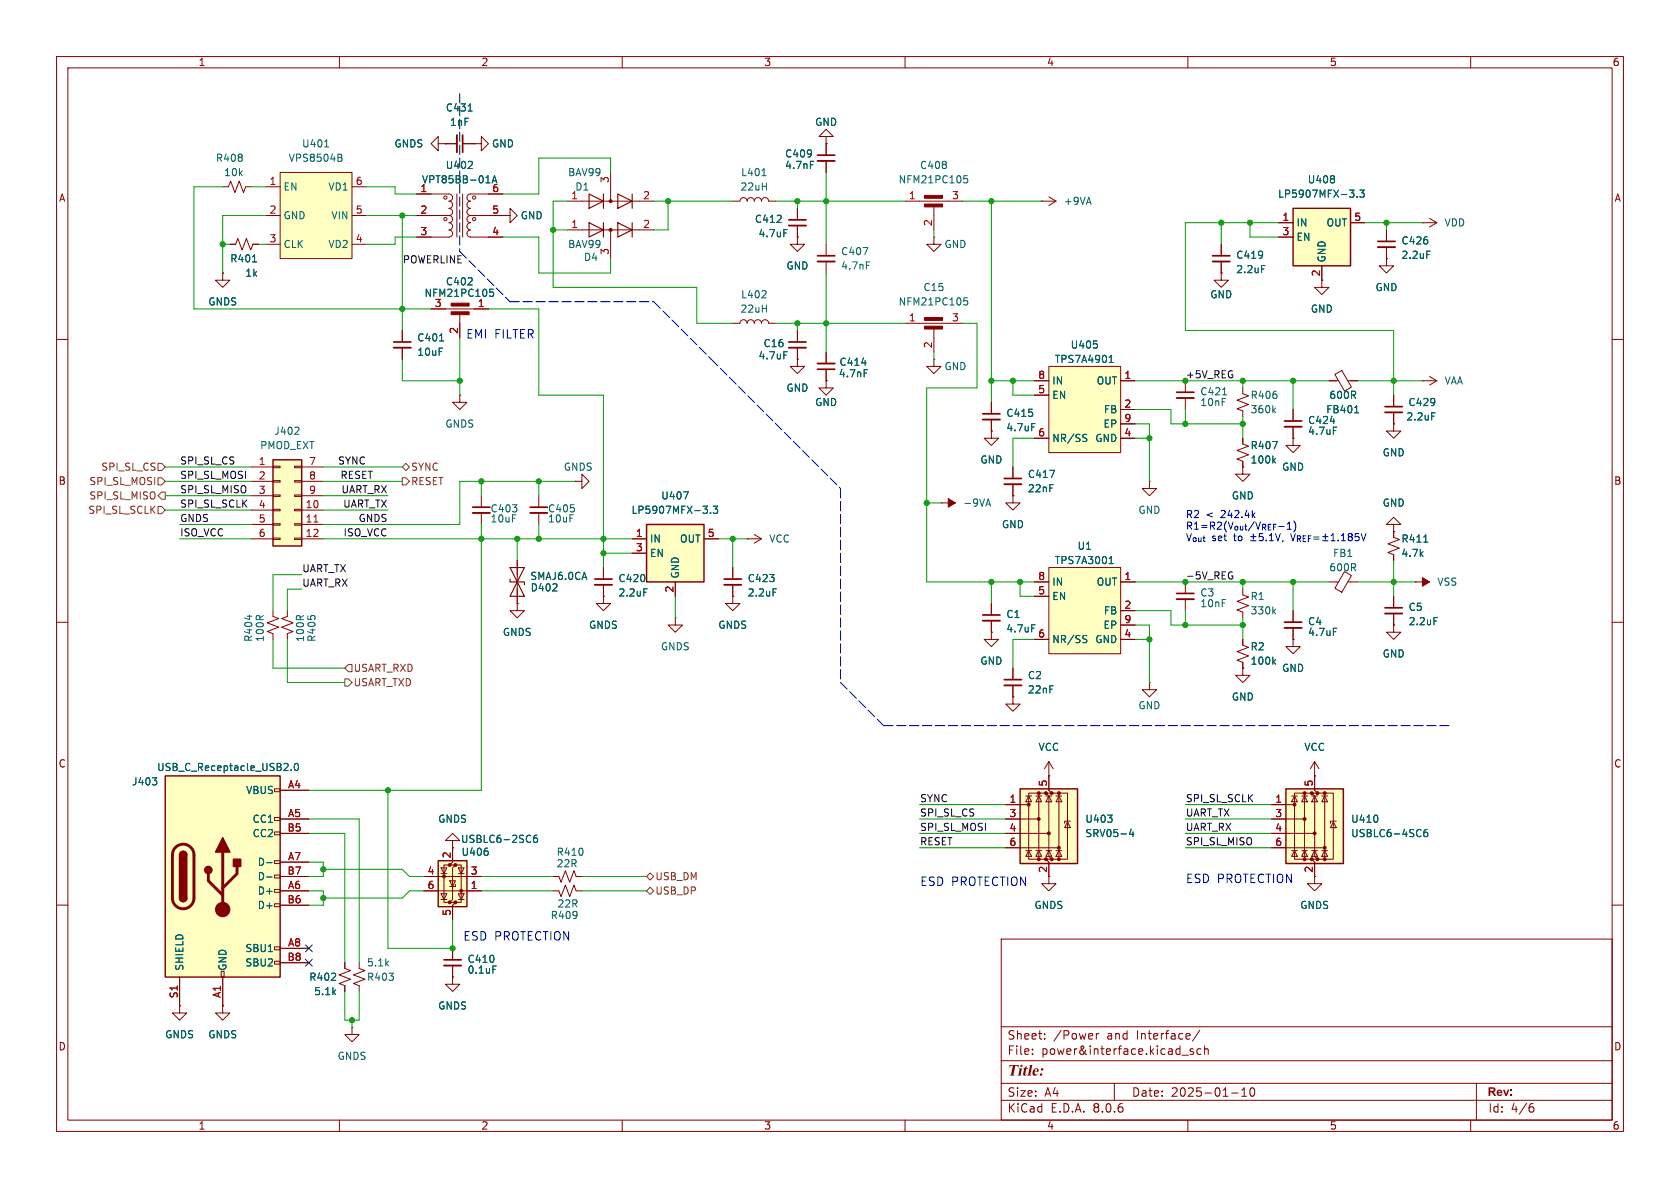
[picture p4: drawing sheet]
<svg xmlns="http://www.w3.org/2000/svg" width="297mm" height="210mm" viewBox="0 0 297 210" stroke-linecap="round" stroke-linejoin="round" font-family="sans-serif">
<g fill="none" stroke="#840000" stroke-width=".18">
<path d="M10 10h277v190h-277zM12 12h273v186h-273zM60 10v2M110 10v2M160 10v2M210 10v2M260 10v2M10 60h2M285 60h2M132.1 95.3h.1M132.1 95.3h2.5M133.3 94.5l1.3 .8"/>
<path d="M134.6 95.3l-1.3 .7M10 110h2M91.4 106.7v1.3h1.3l-1.3 1.2-1.2-1.2h1.2M91.4 106.7h.1M219.7 118.1v1.3h1.3l-1.3 1.3-1.3-1.3h1.3M219.7 118.1h.1M228.6 113v1.3h1.3l-1.3 1.3-1.3-1.3h1.3M228.6 113h.1M246.4 110.5v1.3h1.2l-1.2 1.2-1.3-1.2h1.3M246.4 110.5h.1M250.2 102.9h.1M250.2 102.9h2.5"/>
<path d="M285 110h2M203.2 120.7v1.2h1.3l-1.3 1.3-1.3-1.3h1.3M203.2 120.7h.1M10 160h2M285 160h2M39.4 177.8v1.3h1.2l-1.2 1.2-1.3-1.2h1.3M39.4 177.8h.1M63.5 170.2v1l1 .4-2 .7 2 .8-2 .8 1 .3v1.1M80 172.7v1.3h1.3l-1.3 1.3-1.3-1.3h1.3M80 172.7h.1M177 166h108v32h-108zM60 198v2"/>
<path d="M62.2 181.6v1.3h1.3l-1.3 1.3-1.2-1.3h1.2M62.2 181.6h.1M110 198v2M160 198v2M177 194.5h108M177 191.5h108M177 187.5h108M177 181.5h108M182.5 186.3v.1M182.5 185.5v.1M184.7 183.6v.1M184.7 182.8v.1"/>
<path d="M193.8 182.7v1M194.2 182.7l-.2 .1-.2 .2M197 191.5v3M209 186.5h1.1M210 198v2M211 185.5l-.4-.1-.2 .2 .1 .2 .5 .2v.3h-.6M212.1 182.1l-1.3 2M212.3 185.5l-.4-.1-.3 .3v.4l.1 .2h.6M213 185.5l.2-.1 .3 .1 .1 .9M213 184.9v1.5M217.7 193.2h1.2M219.5 193.8h.9"/>
<path d="M219.5 192.7l.5-.4v1.5M221.2 192.4l.1-.1a.81 .81 0 0 1 .6 .6 .81 .81 0 0 1-.3 .8l-.1 .1a.81 .81 0 0 1-.6-.6 .81 .81 0 0 1 .3-.8zM260 198v2M261 191.5v6.5M270.6 195.7h.3l.3 .3-.1 .5-.5 .1M271 195.1l-.4 .1"/>
</g>
<path d="M251.5 102.1l1.2 .8-1.2 .7z" fill="#840000" stroke="#840000" stroke-width=".18"/>
<path d="M185.4 100.3h12.7v15.3h-12.7z" fill="#ffffc2"/>
<g fill="none" stroke="#840000" stroke-width=".18">
<path d="M179.1 82.6v2M179.1 85.6v2M175.3 106.7v2M175.3 109.7v2.1M182.9 102.9h2.5M182.9 113h2.5M182.9 105.4h2.5M185.4 100.3h12.7v15.3h-12.7zM198.1 102.9h2.6M198.1 108h2.6M198.1 113h2.6M198.1 110.5h2.6"/>
<path d="M179.1 123.2v1.3h1.2l-1.2 1.2-1.3-1.2h1.3M179.1 123.2h.1M80 167.6v2.1M80 170.7v2"/>
</g>
<path d="M185.6 83.1h.8l-.5 1.3M196.1 99.6h.7M196.1 98.7l.4-.3v1.2M182.4 110.4h.6M191.7 112.9l.3 .2 .1 .3-.2 .2h-.3M191.7 112.3l.4 .1M87.1 170.8h.6" fill="none" stroke="#006464" stroke-width=".18"/>
<path d="M177.5 85.6h3.1M173.7 109.7h3.1M78.5 170.7h3" fill="none" stroke="#840000" stroke-width=".33"/>
<path d="M177.5 84.6h3.1M173.7 108.7h3.1M78.5 169.7h3" fill="none" stroke="#840000" stroke-width=".3"/>
<path d="M77.5 152.1h5v8.2h-5z" fill="#ffffc2"/>
<g fill="#840000" stroke="#840000" stroke-width=".18">
<path d="M167.6 88.1l1.3 .8-1.3 .8z"/>
<circle cx="81.5" cy="157.5" r=".25"/>
<circle cx="80.5" cy="152.9" r=".25"/>
<circle cx="80.5" cy="159.5" r=".25"/>
<circle cx="79.5" cy="152.9" r=".25"/>
<circle cx="79.5" cy="159.5" r=".25"/>
<circle cx="78.5" cy="154.9" r=".25"/>
</g>
<g fill="none" stroke="#840000" stroke-width=".18">
<path d="M166.4 88.9h.1M166.4 88.9h2.5M179.1 87.6v1.3h1.2l-1.2 1.3-1.3-1.3h1.3M179.1 87.6h.1M219.7 82.6v1.2h1.3l-1.3 1.3-1.3-1.3h1.3M219.7 82.6h.1M246.4 92.7h1.2l-1.2-1.3-1.3 1.3h1.3v1.3M246.4 94h.1M119.4 109.2v1.3h1.2l-1.2 1.3-1.3-1.3h1.3M119.4 109.2h.1M175.3 111.8v1.2h1.2l-1.2 1.3-1.3-1.3h1.3M175.3 111.8h.1"/>
<path d="M179.1 118.1v2M219.7 104.1v1.1l1 .3-2 .8 2 .8-2 .7 1 .4v1M228.6 108v2M228.6 111v2M179.1 121.2v2M74.9 154.9h10.2M74.9 157.5h10.2M78 153.4h1l-.5 1zM78 158h1l-.5 1zM78 154.4h1M78 159h1M79.5 155.7h1l-.5 1z"/>
<path d="M79.5 152.9h-1v6.6h1M80 149.9v2.5l-.5 .5h1l-.5 .5v5.6l-.5 .5h1l-.5 .5v2.6M80 148.6h1.3l-1.3-1.3-1.3 1.3h1.3v1.3M80 149.9h.1M80.5 156.3v.4h-1M80.5 152.9h1v6.6h-1M81 158h1l-.5 1zM81 153.4h1l-.5 1zM81 154.4h1M81 159h1"/>
</g>
<path d="M77.5 152.1h5v8.2h-5z" fill="none" stroke="#840000" stroke-width=".25"/>
<path d="M174.4 89.1h.6M174.7 88.2l.4 1.3M225.1 108l.4 .5M225.5 107.7l-.5 .5M235.7 111.1h.6M86.3 150.5v.6M94.9 147.6l-.3 .1a.86 .86 0 0 0 0 1.2l.4-.1v-.4l-.2-.3h-.2l-.3 .3" fill="none" stroke="#006464" stroke-width=".18"/>
<path d="M227.1 111h3M177.5 121.2h3.1" fill="none" stroke="#840000" stroke-width=".33"/>
<path d="M227.1 110h3M177.5 120.1h3.1" fill="none" stroke="#840000" stroke-width=".3"/>
<path d="M114.3 92.7h10.2v10.2h-10.2z" fill="#ffffc2"/>
<path d="M114.3 92.7h10.2v10.2h-10.2z" fill="none" stroke="#840000" stroke-width=".25"/>
<path d="M95.2 87.6v2.1M95.2 90.7v2M111.8 95.3h2.5M111.8 97.8h2.5M124.5 95.3h2.5M119.4 102.9v2.5" fill="none" stroke="#840000" stroke-width=".18"/>
<path d="M120.8 86.9h.9l-.6 1.3M124.3 89.5h.8l-.5 .5M124.9 90l.2 .2-.2 .5M125.6 90.6v.1M126.1 89.5h.8l-.4 .5 .3 .1v.5l-.2 .1-.5-.1" fill="none" stroke="#006464" stroke-width=".18"/>
<path d="M93.7 90.7h3.1" fill="none" stroke="#840000" stroke-width=".33"/>
<path d="M93.7 89.7h3.1" fill="none" stroke="#840000" stroke-width=".3"/>
<path d="M29.2 137.2h20.3v35.5h-20.3z" fill="#ffffc2"/>
<g fill="none" stroke="#840000" stroke-width=".18">
<path d="M141 41.9v1.3h1.2l-1.2 1.3-1.3-1.3h1.3M141 41.9h.1M48.3 108v1l1 .3-2.1 .8 2.1 .8-2.1 .7 1.1 .4v1M50.8 108v1l-1 .3 2 .8-2 .8 2 .7-1 .4v1M209.5 102.9v2M209.5 105.9v2.1M219.7 113v1l1 .4-2 .8 2 .8-2 .7 1 .4v1M48.5 139.4h1v.6h-1zM49.5 139.7h5.1M48.5 159.8h1v.5h-1zM48.5 157.2h1v.5h-1zM48.5 154.7h1v.5h-1z"/>
<path d="M48.5 152.1h1v.6h-1zM48.5 147.1h1v.5h-1zM48.5 144.5h1v.5h-1zM49.5 144.8h5.1M49.5 157.5h5.1M49.5 152.4h5.1M49.5 147.3h5.1M49.5 154.9h5.1M31.7 172.7v5.1M39.1 171.7h.5v1h-.5zM39.4 172.7v5.1M48.5 169.9h1v.5h-1z"/>
<path d="M48.5 167.4h1v.5h-1zM49.5 167.6h5.1M49.5 160h5.1M49.5 170.2h5.1"/>
</g>
<path d="M29.2 137.2h20.3v35.5h-20.3zM31.7 158.8a.64 .64 0 0 0 .7 .6 .64 .64 0 0 0 .6-.6M31.7 151.1a.64 .64 0 0 1 .7-.6 .64 .64 0 0 1 .6 .6" fill="none" stroke="#840000" stroke-width=".25"/>
<path d="M31 149.8a1.9 1.9 0 0 1 2.1-.4 1.9 1.9 0 0 1 1.2 1.7v7.7a1.91 1.91 0 0 1-1.9 1.8 1.91 1.91 0 0 1-1.9-1.8v-7.8l.2-.7zM36.8 154.4v1.3l2.6 2.5M39.4 150.6v10.2M41.9 153.2v1.2l-2.5 2.6" fill="none" stroke="#840000" stroke-width=".51"/>
<g fill="#840000" stroke="#840000" stroke-width=".25">
<path d="M31.7 158.8h1.3a.64 .64 0 0 1-.6 .6 .64 .64 0 0 1-.7-.6z"/>
<path d="M31.7 151.1h1.3v7.7h-1.3z"/>
<path d="M31.9 150.7a.64 .64 0 0 1 .7-.2 .64 .64 0 0 1 .4 .6h-1.3z"/>
<path d="M39.4 148.1l1.2 2.5h-2.5z"/>
<path d="M41.3 151.9h1.2v1.3h-1.2z"/>
<circle cx="36.8" cy="153.8" r=".63"/>
</g>
<circle cx="39.4" cy="160.8" r="1.27" fill="#840000" stroke="#840000" stroke-width=".18"/>
<path d="M44.1 108.8v.7M225.1 116.9l.4 .5M225.5 116.6l-.5 .5M26.9 137.5h.8l-.4 .5M27.6 138l.1 .2-.1 .5M51.5 136.1v.1M52.1 135.1l.2-.2a.68 .68 0 0 1 .5 .7 .68 .68 0 0 1-.5 .6l-.2-.1-.1-.4zM47.1 152.5h1M47.1 155h1" fill="none" stroke="#006464" stroke-width=".18"/>
<path d="M208 105.9h3.1" fill="none" stroke="#840000" stroke-width=".33"/>
<path d="M208 104.9h3.1" fill="none" stroke="#840000" stroke-width=".3"/>
<path d="M180.3 139.4h10.2v13.3h-10.2z" fill="#ffffc2"/>
<g fill="#840000" stroke="#840000" stroke-width=".18">
<path d="M163.4 36.1h3.2v.5h-3.2z"/>
<path d="M163.4 34.5h3.2v.6h-3.2z"/>
<path d="M79.8 55.1h3.1v.5h-3.1z"/>
<path d="M79.8 53.6h3.1v.5h-3.1z"/>
<path d="M163.4 57.7h3.2v.5h-3.2z"/>
<path d="M163.4 56.1h3.2v.5h-3.2z"/>
<circle cx="181.9" cy="142.2" r=".25"/>
<circle cx="183.6" cy="151.9" r=".25"/>
<circle cx="183.6" cy="144.8" r=".25"/>
<circle cx="183.6" cy="140.2" r=".25"/>
<circle cx="184.9" cy="151.9" r=".25"/>
<circle cx="184.9" cy="140.2" r=".25"/>
<circle cx="185.4" cy="147.3" r=".25"/>
<circle cx="185.9" cy="151.9" r=".25"/>
<circle cx="185.9" cy="140.2" r=".25"/>
<circle cx="187.2" cy="151.9" r=".25"/>
<circle cx="187.2" cy="149.9" r=".25"/>
<circle cx="187.2" cy="140.2" r=".25"/>
<circle cx="107.9" cy="35.6" r=".25"/>
<circle cx="107.9" cy="40.6" r=".25"/>
</g>
<g fill="none" stroke="#840000" stroke-width=".18">
<path d="M88.9 38.1h1.3v-1.3l1.2 1.3-1.2 1.3v-1.3M88.9 38.1h.1M100.3 35.6h15.3M107.9 30.5v5.1M129.5 35.6h1.3a.64 .64 0 0 1 .6-.7 .64 .64 0 0 1 .7 .7 .64 .64 0 0 1 .6-.7 .64 .64 0 0 1 .6 .7 .64 .64 0 0 1 .7-.7 .64 .64 0 0 1 .6 .7 .64 .64 0 0 1 .7-.7 .64 .64 0 0 1 .6 .7h1.3M141 36.8v2.1M141 39.9v2M146 24.1h1.3l-1.3-1.2-1.2 1.2h1.2v1.3M146 25.4h.1M146 25.4v2M146 28.4v2.1M160 35.6h10.2"/>
<path d="M165.1 36.3v4.3M39.4 48.3v1.2h-1.3l1.3 1.3 1.2-1.3h-1.2M39.4 48.3h.1M71.1 58.4v2.1M76.2 54.6h10.2M81.3 55.4v4.3M100.3 40.6h15.3M107.9 40.6v5.1M129.5 57.2h1.3a.64 .64 0 0 1 .6-.7 .64 .64 0 0 1 .7 .7 .64 .64 0 0 1 .6-.7 .64 .64 0 0 1 .6 .7 .64 .64 0 0 1 .7-.7 .64 .64 0 0 1 .6 .7 .64 .64 0 0 1 .7-.7 .64 .64 0 0 1 .6 .7h1.3M141 58.4v2.1M146 43.2v2M146 46.2v2.1"/>
<path d="M160 57.2h10.2M165.1 41.9v1.3h1.3l-1.3 1.3-1.3-1.3h1.3M165.1 41.9h.1M165.1 57.9v4.3M215.9 48.3v1.2h1.3l-1.3 1.3-1.3-1.3h1.3M215.9 48.3h.1M215.9 43.2v2M215.9 46.2v2.1M71.1 61.5v2M81.3 69.9v1.2h-1.3l1.3 1.3 1.2-1.3h-1.2M81.3 69.9h.1M141 63.5v1.3h1.2l-1.2 1.2-1.3-1.2h1.3"/>
<path d="M141 63.5h.1M141 61.5v2M146 67.3v1.3h1.3l-1.3 1.3-1.2-1.3h1.2M146 67.3h.1M146 62.2v2.1M146 65.3v2M165.1 63.5v1.3h1.3l-1.3 1.2-1.3-1.2h1.3M165.1 63.5h.1M175.3 76.2v1.3h1.2l-1.2 1.2-1.3-1.2h1.3M175.3 76.2h.1M175.3 71.1v2.1M175.3 74.2v2"/>
<path d="M246.4 69.9v2M246.4 72.9v2M101.6 85.1h1.3v-1.3l1.2 1.3-1.2 1.3v-1.3M101.6 85.1h.1M203.2 85.1v1.3h1.3l-1.3 1.2-1.3-1.2h1.3M203.2 85.1h.1M246.4 94v1l1 .4-2 .7 2 .8-2 .8 1 .3v1.1M234.9 102.9h1.7M237.7 101l1.2 .8-1.7 2.9-1.2-.7zM238.3 102.9h1.7M246.4 105.4v2M246.4 108.5v2"/>
<path d="M185.4 137.2v2.5l.5 .5M232.4 137.2h.1M232.4 134.6l-.8 1.3M232.4 134.6v2.6M232.4 134.6l.8 1.3M97.8 157.5h1l.4 1 .7-2 .8 2 .8-2 .4 1h1M97.8 154.9h1l.4 1.1 .7-2.1 .8 2.1 .8-2.1 .4 1h1M177.8 149.9h9.4M177.8 147.3h7.6M177.8 144.8h5.8M177.8 142.2h4.1M181.4 150.4h1"/>
<path d="M181.4 140.7h1M181.9 140.7l.5 1h-1zM181.9 150.4l.5 1h-1zM183.1 150.4h1M183.1 140.7h1M183.6 150.4l.5 1h-1zM183.6 140.7l.5 1h-1zM183.6 140.2h-1.7v11.7h1.7M184.9 140.2h2.3v11.7h-1.3M184.9 140.2l.5 .5v10.7l.5 .5M184.9 140.2h-1.3v11.7h1.3l.5 .5v2.5M184.9 150.4h1"/>
<path d="M184.9 140.7h1M184.9 151.9h1M185.4 150.4l.5 1h-1zM185.4 140.7l.5 1h-1zM186.7 150.4h1M186.7 140.7h1M187.2 150.4l.5 1h-1zM187.2 140.2h1.5v11.7h-1.5M187.2 140.7l.5 1h-1zM188.7 145.3l.5 1h-1zM189.2 145.2h-1v.3M31.7 177.8v1.3h1.3l-1.3 1.2-1.2-1.2h1.2"/>
<path d="M31.7 177.8h.1M61 170.2v1l1 .4-2.1 .7 2.1 .8-2.1 .8 1.1 .3v1.1"/>
</g>
<path d="M180.3 139.4h10.2v13.3h-10.2z" fill="none" stroke="#840000" stroke-width=".25"/>
<g fill="none" stroke="#006464" stroke-width=".18">
<path d="M134.7 31.1h.7M143.3 28.5h.6M170.4 31.1h.6M170.4 31.6l.4-.1 .3 .3-.1 .5h-.6M86.6 51.1h.6M86.6 51.7l.4-.1 .3 .3-.2 .4h-.5M134.7 52.6h.7M135.4 51.5v.4M138.6 40.6h.6M152.6 43.8h.8l-.5 1.2M153.2 46.3h.6M170.4 53.2l.4-.1 .3 .3-.1 .5h-.6"/>
<path d="M170.4 52.6h.6M223 46.9h.6M77.7 60.3h.7M138.6 62.2h.6M152.3 64.2h.8M152.8 65.3h.6M182.4 74.9h.6M253.1 73h.6M251.7 95.8h.7M253.5 109.2h.6M195.8 144.1h.8l-.4 .5M196.5 144.7v.5"/>
<path d="M200 146.6l-.3 .9h.8M200.3 147.1v.8"/>
</g>
<path d="M139.4 39.9h3.1M144.5 28.4h3.1M144.5 46.2h3.1M214.4 46.2h3M69.6 61.5h3M139.4 61.5h3.1M144.5 64.3h3.1M173.7 74.2h3.1M244.9 72.9h3M244.9 108.5h3" fill="none" stroke="#840000" stroke-width=".33"/>
<path d="M139.4 38.9h3.1M144.5 27.4h3.1M144.5 45.2h3.1M214.4 45.2h3M69.6 60.5h3M139.4 60.5h3.1M144.5 65.3h3.1M173.7 73.2h3.1M244.9 71.9h3M244.9 107.4h3" fill="none" stroke="#840000" stroke-width=".3"/>
<path d="M104.1 34.3l2.6 1.3-2.6 1.2zM104.1 39.4l2.6 1.2-2.6 1.3zM106.7 34.3v2.5M106.7 39.4v2.5M109.2 34.3l2.6 1.3-2.6 1.2zM109.2 39.4l2.6 1.2-2.6 1.3zM111.8 34.3v2.5M111.8 39.4v2.5" fill="none" stroke="#840000" stroke-width=".2"/>
<path d="M185.4 64.8h12.7v15.2h-12.7z" fill="#ffffc2"/>
<g fill="none" stroke="#840000" stroke-width=".18">
<path d="M73.7 34.3h5.7a.63 .63 0 0 1 .6 .6 .63 .63 0 0 1-.6 .7 .63 .63 0 0 1 .6 .6 .63 .63 0 0 1-.6 .6 .63 .63 0 0 1 .6 .7 .63 .63 0 0 1-.6 .6M73.7 38.1h5.7M77.5 25.4v1.3l-1.3-1.3 1.3-1.3v1.3h1.2M78.7 25.4h.1M78.7 25.4h2.1M79.4 38.1a.63 .63 0 0 1 .6 .6 .63 .63 0 0 1-.6 .7 .63 .63 0 0 1 .6 .6 .63 .63 0 0 1-.6 .6 .63 .63 0 0 1 .6 .7 .63 .63 0 0 1-.6 .6h-5.7M80.8 34.3v7.6M81.8 25.4h2M81.8 34.3v7.6M83.2 38.1a.63 .63 0 0 0-.7 .6 .63 .63 0 0 0 .7 .7 .63 .63 0 0 0-.7 .6 .63 .63 0 0 0 .7 .6 .63 .63 0 0 0-.7 .7 .63 .63 0 0 0 .7 .6h5.7M83.2 38.1h5.7M83.8 25.4h1.3v-1.3l1.3 1.3-1.3 1.3v-1.3"/>
<path d="M83.8 25.4h.1M88.9 34.3h-5.7a.63 .63 0 0 0-.7 .6 .63 .63 0 0 0 .7 .7 .63 .63 0 0 0-.7 .6 .63 .63 0 0 0 .7 .6 .63 .63 0 0 0-.7 .7 .63 .63 0 0 0 .7 .6M184.1 35.6h.1M184.1 35.6h2.6M185.4 34.8l1.3 .8M186.7 35.6l-1.3 .7M182.9 67.3h2.5M182.9 77.5h2.5M182.9 69.9h2.5M185.4 64.8h12.7v15.2h-12.7zM198.1 67.3h2.6M198.1 72.4h2.6"/>
<path d="M198.1 77.5h2.6M198.1 74.9h2.6M209.5 67.3v2M209.5 70.4v2M219.7 68.6v1l1 .4-2 .7 2 .8-2 .8 1 .3v1.1M85.1 87.6v2.1M85.1 90.7v2M91.4 99.1v7.6M106.7 100.3v2.1M106.7 103.4v2M129.5 100.3v2.1M129.5 103.4v2"/>
<circle cx="78.7" cy="38.7" r=".28"/>
<circle cx="78.7" cy="34.9" r=".28"/>
<circle cx="83.8" cy="38.7" r=".28"/>
<circle cx="83.8" cy="34.9" r=".28"/>
</g>
<g fill="none" stroke="#006464" stroke-width=".18">
<path d="M82.8 19.6h.7M82.7 29.8h.8M83.5 28.6v.5M85.9 32.3h.7M87 32.3l.4-1.2 .4 1.2M87.1 32h.6M191.7 77.4l.3 .1 .1 .3-.2 .2h-.3M191.7 76.8h.4M193.9 60.9v.5M196.1 64.1h.7M196.1 63.2l.4-.4v1.3M216.1 69.8h.8"/>
<path d="M225.1 72.5l.4 .5M225.5 72.1l-.5 .5M113.8 104.1h.6M136.7 104.1h.6"/>
</g>
<path d="M80.8 23.9v3M208 70.4h3.1M83.6 90.7h3M105.2 103.4h3M128 103.4h3.1" fill="none" stroke="#840000" stroke-width=".33"/>
<path d="M81.8 23.9v3M208 69.3h3.1M83.6 89.7h3M105.2 102.4h3M128 102.4h3.1" fill="none" stroke="#840000" stroke-width=".3"/>
<path d="M90.2 102.4v.5h2.5v.5M90.2 100.3h2.5l-1.3 2.6zM91.4 102.9l1.3 2.5h-2.5z" fill="none" stroke="#840000" stroke-width=".2"/>
<path d="M48.3 81.3h5v15.2h-5z" fill="#ffffc2"/>
<g fill="none" stroke="#840000" stroke-width=".18">
<path d="M246.4 74.9v1.3h-1.3l1.3 1.3 1.2-1.3h-1.2M246.4 74.9h.1M251.5 67.3h.1M251.5 67.3h2.5M252.7 66.5l1.3 .8M254 67.3l-1.3 .8M44.4 82.6h3.9M44.4 90.2h3.9M44.4 92.7h3.9M44.4 95.3h3.9M44.4 85.1h3.9M44.4 87.6h3.9"/>
<path d="M48.3 95.1h1.2v.3h-1.2zM48.3 92.6h1.2v.2h-1.2zM48.3 90h1.2v.3h-1.2zM48.3 87.5h1.2v.3h-1.2zM48.3 85h1.2v.2h-1.2zM48.3 82.4h1.2v.3h-1.2zM52.1 95.1h1.2v.3h-1.2zM52.1 92.6h1.2v.2h-1.2zM52.1 90h1.2v.3h-1.2zM52.1 87.5h1.2v.3h-1.2zM52.1 85h1.2v.2h-1.2zM52.1 82.4h1.2v.3h-1.2z"/>
<path d="M53.3 82.6h3.8M53.3 90.2h3.8M53.3 92.7h3.8M53.3 95.3h3.8M53.3 85.1h3.8M53.3 87.6h3.8"/>
</g>
<path d="M48.3 81.3h5v15.2h-5z" fill="none" stroke="#840000" stroke-width=".25"/>
<path d="M55.5 92.3h.7" fill="none" stroke="#a90000" stroke-width=".18"/>
<path d="M52.7 75.6l.2 .2-.1 .3-.7 .7h.8" fill="none" stroke="#006464" stroke-width=".18"/>
<path d="M228.6 36.8h10.2v10.2h-10.2z" fill="#ffffc2"/>
<path d="M228.6 36.8h10.2v10.2h-10.2z" fill="none" stroke="#840000" stroke-width=".25"/>
<g fill="none" stroke="#840000" stroke-width=".18">
<path d="M226.1 39.4h2.5M238.8 39.4h2.5M251.5 39.4h.1M251.5 39.4h2.5M252.7 38.6l1.3 .8M254 39.4l-1.3 .7M226.1 41.9h2.5M233.7 47v3.8h1.2l-1.2 1.3-1.3-1.3h1.3M245.1 45.7v1.3h1.3l-1.3 1.3-1.3-1.3h1.3M245.1 45.7h.1M245.1 40.6v2.1M245.1 43.7v2"/>
<path d="M219.7 77.5v1l1 .4-2 .7 2 .8-2 .8 1 .3v1.1M228.6 77.5v1.2h1.3l-1.3 1.3-1.3-1.3h1.3M228.6 77.5h.1M228.6 72.4v2M228.6 75.4v2.1M234.9 67.3h1.7M236 66.2l1.2-.7 1.7 2.9-1.2 .7zM238.3 67.3h1.7M106.7 105.4v1.3h1.2l-1.2 1.3-1.3-1.3h1.3M106.7 105.4h.1M129.5 105.4v1.3h1.3l-1.3 1.3-1.2-1.3h1.2M129.5 105.4h.1"/>
</g>
<g fill="none" stroke="#006464" stroke-width=".18">
<path d="M235.9 31.2v.3M235.9 31.7v.5M238.6 33.6h.8l-.5 .5M239.2 34.1l.2 .2-.2 .5M239.9 34.7v.2M240.4 33.6h.8l-.4 .5 .3 .1v.5l-.2 .2-.5-.2M252.2 44.4h.6M225 78h.8l-.5 1.3M235.2 74.5h.8M235.7 75.5h.6M239.5 73h.7M239.7 71.9l.1-.2v1.3"/>
<path d="M225.1 81.4l.4 .5M225.5 81l-.5 .5"/>
</g>
<path d="M243.6 43.7h3M227.1 75.4h3" fill="none" stroke="#840000" stroke-width=".33"/>
<path d="M243.6 42.7h3M227.1 74.4h3" fill="none" stroke="#840000" stroke-width=".3"/>
<path d="M227.3 139.4h10.2v13.3h-10.2z" fill="#ffffc2"/>
<g fill="#840000" stroke="#840000" stroke-width=".18">
<circle cx="228.9" cy="142.2" r=".25"/>
<circle cx="230.6" cy="151.9" r=".25"/>
<circle cx="230.6" cy="144.8" r=".25"/>
<circle cx="230.6" cy="140.2" r=".25"/>
<circle cx="231.9" cy="151.9" r=".25"/>
<circle cx="231.9" cy="140.2" r=".25"/>
<circle cx="232.4" cy="147.3" r=".25"/>
<circle cx="232.9" cy="151.9" r=".25"/>
<circle cx="232.9" cy="140.2" r=".25"/>
<circle cx="234.2" cy="151.9" r=".25"/>
<circle cx="234.2" cy="149.9" r=".25"/>
<circle cx="234.2" cy="140.2" r=".25"/>
</g>
<g fill="none" stroke="#840000" stroke-width=".18">
<path d="M39.4 33h1l.4-1 .7 2 .8-2 .8 2 .3-1h1M40.6 43.2h1.1l.3-1 .8 2 .8-2 .7 2 .4-1h1M185.4 137.2h.1M185.4 134.6l-.7 1.3M185.4 134.6v2.6M185.4 134.6l.8 1.3M232.4 137.2v2.5l.5 .5M185.4 154.9v1.3h1.3l-1.3 1.3-1.3-1.3h1.3M224.8 149.9h9.4M224.8 147.3h7.6M224.8 144.8h5.8M224.8 142.2h4.1"/>
<path d="M228.3 150.4h1.1M228.3 140.7h1.1M228.9 140.7l.5 1h-1.1zM228.9 150.4l.5 1h-1.1zM230.1 150.4h1M230.1 140.7h1M230.6 150.4l.5 1h-1zM230.6 140.7l.5 1h-1zM230.6 140.2h-1.7v11.7h1.7M231.9 140.2h2.3v11.7h-1.3M231.9 140.2l.5 .5v10.7l.5 .5M231.9 140.2h-1.3v11.7h1.3l.5 .5v3.8h1.3l-1.3 1.3-1.3-1.3h1.3"/>
<path d="M231.9 150.4h1M231.9 140.7h1M231.9 151.9h1M232.4 150.4l.5 1h-1zM232.4 140.7l.5 1h-1zM233.7 150.4h1M233.7 140.7h1M234.2 150.4l.5 1h-1zM234.2 140.2h1.5v11.7h-1.5M234.2 140.7l.5 1h-1zM235.7 145.3l.5 1h-1zM236.2 145.2h-1v.3"/>
</g>
<path d="M227.3 139.4h10.2v13.3h-10.2z" fill="none" stroke="#840000" stroke-width=".25"/>
<path d="M44.6 46.3h.8M243.5 144.3v.8M252.3 146.6l-.4 .1a.86 .86 0 0 0 0 1.2l.5-.1v-.4l-.2-.3h-.3l-.2 .3" fill="none" stroke="#006464" stroke-width=".18"/>
<path d="M49.5 30.5h12.7v15.2h-12.7z" fill="#ffffc2"/>
<g fill="none" stroke="#840000" stroke-width=".18">
<path d="M47 33h2.5M47 38.1h2.5M49.5 30.5h12.7v15.2h-12.7zM62.2 33h2.6M62.2 38.1h2.6M73.7 38.1h2.5M73.7 34.3h2.5M78.7 25.4h.1M78.7 25.4h2.1M81.8 25.4h2M83.8 25.4h.1M86.4 38.1h2.5"/>
<path d="M86.4 34.3h2.5M88.9 38.1h.1M141 36.8v2.1M141 39.9v2M146 25.4h.1M146 25.4v2M146 28.4v2.1M226.1 39.4h2.5M238.8 39.4h2.5M39.4 48.3h.1M40.6 43.2h1.1M44.7 43.2h1"/>
<path d="M47 43.2h2.5M62.2 43.2h2.6M71.1 58.4v2.1M73.7 41.9h2.5M76.2 54.6h2.5M81.3 57.2v2.5M83.8 54.6h2.6M86.4 41.9h2.5M141 41.9h.1M141 58.4v2.1M215.9 48.3h.1M215.9 43.2v2"/>
<path d="M215.9 46.2v2.1M226.1 41.9h2.5M233.7 47v2.5M245.1 45.7h.1M245.1 40.6v2.1M245.1 43.7v2M71.1 61.5v2M141 63.5h.1M141 61.5v2M146 67.3h.1M146 62.2v2.1M146 65.3v2"/>
<path d="M175.3 76.2h.1M175.3 71.1v2.1M175.3 74.2v2M182.9 67.3h2.5M182.9 77.5h2.5M182.9 69.9h2.5M198.1 67.3h2.6M198.1 72.4h2.6M198.1 77.5h2.6M198.1 74.9h2.6M219.7 77.5v1M228.6 77.5h.1"/>
<path d="M228.6 72.4v2M228.6 75.4v2.1M234.9 67.3h1.3M238.8 67.3h1.2M246.4 74.9h.1M246.4 69.9v2M246.4 72.9v2M91.4 99.1v2.5M111.8 95.3h2.5M111.8 97.8h2.5M124.5 95.3h2.5M179.1 87.6h.1"/>
<path d="M179.1 82.6v2M179.1 85.6v2M219.7 82.6h.1M219.7 81.5v1.1M246.4 94h.1M246.4 94v1M246.4 98v1.1M91.4 106.7h.1M91.4 104.1v2.6M106.7 105.4h.1M106.7 100.3v2.1M106.7 103.4v2"/>
<path d="M119.4 102.9v2.5M129.5 105.4h.1M129.5 100.3v2.1M129.5 103.4v2M175.3 111.8h.1M175.3 106.7v2M175.3 109.7v2.1M179.1 118.1v2M182.9 102.9h2.5M182.9 113h2.5M182.9 105.4h2.5M198.1 102.9h2.6"/>
<path d="M198.1 108h2.6M198.1 113h2.6M198.1 110.5h2.6M219.7 118.1h.1M219.7 113v1M219.7 117.1v1M228.6 113h.1M228.6 108v2M228.6 111v2M246.4 110.5h.1M246.4 105.4v2M246.4 108.5v2"/>
<path d="M49.5 139.7h5.1M179.1 123.2h.1M179.1 121.2v2M185.4 137.2h.1M185.4 137.2v2.5M232.4 137.2h.1M232.4 137.2v2.5M49.5 157.5h5.1M49.5 154.9h5.1M49.5 144.8h5.1M49.5 152.4h5.1M49.5 147.3h5.1"/>
<path d="M74.9 157.5h2.6M74.9 154.9h2.6M80 149.9h.1M80 149.9v2.5M82.5 157.5h2.6M82.5 154.9h2.6M177.8 144.8h2.5M177.8 147.3h2.5M177.8 142.2h2.5M177.8 149.9h2.5M185.4 152.4v2.5M224.8 144.8h2.5"/>
<path d="M224.8 147.3h2.5M224.8 142.2h2.5M224.8 149.9h2.5M232.4 152.4v2.5M31.7 177.8h.1M31.7 172.7v5.1M39.4 177.8h.1M39.4 172.7v5.1M49.5 167.6h5.1M49.5 160h5.1M49.5 170.2h5.1M61 170.2v1"/>
<path d="M61 174.2v1.1M80 172.7h.1M80 160v2.6M80 167.6v2.1M80 170.7v2"/>
</g>
<g fill="none" stroke="#006464" stroke-width=".18">
<path d="M82.8 19.6h.7M57.4 26h.7M59.8 27.2l.6 .2v.2l-.2 .3M59.8 27.9h.4M60.2 27.9l.3 .2-.1 .3-.6 .1M82.7 29.8h.8M83.5 28.6v.5M85.9 32.3h.7M87 32.3l.4-1.2 .4 1.2M87.1 32h.6M143.3 28.5h.6M235.9 31.2v.3"/>
<path d="M235.9 31.7v.5M238.6 33.6h.8l-.5 .5M239.2 34.1l.2 .2-.2 .5M239.9 34.7v.2M240.4 33.6h.8l-.4 .5 .3 .1v.5l-.2 .2-.5-.2M44.6 46.3h.8M86.6 51.1h.6M86.6 51.7l.4-.1 .3 .3-.2 .4h-.5M138.6 40.6h.6M223 46.9h.6M252.2 44.4h.6M77.7 60.3h.7"/>
<path d="M138.6 62.2h.6M152.3 64.2h.8M152.8 65.3h.6M182.4 74.9h.6M191.7 77.4l.3 .1 .1 .3-.2 .2h-.3M191.7 76.8h.4M193.9 60.9v.5M196.1 64.1h.7M196.1 63.2l.4-.4v1.3M225 78h.8l-.5 1.3M235.2 74.5h.8M235.7 75.5h.6"/>
<path d="M239.5 73h.7M239.7 71.9l.1-.2v1.3M253.1 73h.6M120.8 86.9h.9l-.6 1.3M124.3 89.5h.8l-.5 .5M124.9 90l.2 .2-.2 .5M125.6 90.6v.1M126.1 89.5h.8l-.4 .5 .3 .1v.5l-.2 .1-.5-.1M185.6 83.1h.8l-.5 1.3M196.1 98.7l.4-.3v1.2M196.1 99.6h.7M225.1 81.4l.4 .5"/>
<path d="M225.5 81l-.5 .5M251.7 95.8h.7M113.8 104.1h.6M136.7 104.1h.6M182.4 110.4h.6M191.7 112.9l.3 .2 .1 .3-.2 .2h-.3M191.7 112.3l.4 .1M225.1 116.9l.4 .5M225.5 116.6l-.5 .5M235.7 111.1h.6M253.5 109.2h.6M26.9 137.5h.8l-.4 .5"/>
<path d="M27.6 138l.1 .2-.1 .5M51.5 136.1v.1M52.1 135.1l.2-.2a.68 .68 0 0 1 .5 .7 .68 .68 0 0 1-.5 .6l-.2-.1-.1-.4zM47.1 152.5h1M47.1 155h1M86.3 150.5v.6M94.9 147.6l-.3 .1a.86 .86 0 0 0 0 1.2l.4-.1v-.4l-.2-.3h-.2l-.3 .3M195.8 144.1h.8l-.4 .5M196.5 144.7v.5M200 146.6l-.3 .9h.8M200.3 147.1v.8M243.5 144.3v.8"/>
<path d="M252.3 146.6l-.4 .1a.86 .86 0 0 0 0 1.2l.5-.1v-.4l-.2-.3h-.3l-.2 .3M87.1 170.8h.6"/>
</g>
<path d="M27.9 84.5h.7l.6 .6-.6 .6h-.7zM27.9 81.9h.7l.6 .7-.6 .6h-.7zM27.9 89.5h.7l.6 .7-.6 .6h-.7zM28.6 87h.6v1.3h-.6l-.7-.7zM71.1 82.6l.7-.7 .6 .7-.6 .6zM71.1 84.5h.7l.6 .6-.6 .6h-.7zM61.6 117.5h.6v1.2h-.6l-.6-.6zM61 120h.6l.6 .7-.6 .6h-.6zM114.3 157.5l.6-.7 .7 .7-.7 .6zM114.3 154.9l.6-.6 .7 .6-.7 .7z" fill="none" stroke="#725600" stroke-width=".18"/>
<path d="M217.6 101.1h.3M217.7 101.8h.2v.4l-.3 .2" fill="none" stroke="#0f0f0f" stroke-width=".18"/>
<g fill="none" stroke="#0000c2" stroke-width=".18">
<path d="M221.1 94.9h.9M221.1 95.6h.9M221.6 94.4v1M222.7 94.3l-.1 .6 .2-.1 .4 .1 .1 .5-.2 .2-.5-.1M223.9 95.5v.1M224.4 95.6h.7M224.8 94.3v1.3M225.5 94.3l.4 1.3 .4-1.3M226.8 95.5l-.1 .3M228.2 94.3l.4 1.3 .4-1.3M229.4 95.3l.4-.1 .1-.4-.5-.1v1M229.6 95.3l.3 .4"/>
<path d="M230.4 95.2h.3M230.9 94.7h-.5v1h.5M231.3 95.2h.3M231.8 94.7h-.5v1M232.2 94.9h1M232.2 95.3h1M233.8 94.9h1M233.8 95.6h1M234.3 94.4v1M235.3 95.6h.7M235.3 94.7l.4-.4v1.3M236.6 95.5v.1"/>
<path d="M237.1 95.6h.8M237.1 94.7l.4-.4v1.3M238.6 94.9h.2M238.6 94.9l-.3 .2v.3l.3 .2h.2l.3-.2v-.3l-.3-.2M238.6 94.9l-.3-.3 .3-.3h.2l.3 .3-.3 .3M240.2 94.3h-.6l-.1 .6 .2-.1 .5 .1 .1 .2-.1 .4-.2 .1-.5-.1M240.6 94.3l.5 1.3 .4-1.3"/>
</g>
<path d="M81.3 16.5v28M81.3 44.5l8.9 8.8M90.2 53.3h25.4M115.6 53.3l10.1 10.2M125.7 63.5l22.9 22.9M148.6 86.4v34.3M148.6 120.7l7.6 7.6M156.2 128.3h100.3" fill="none" stroke="#0000c2" stroke-width=".18" stroke-dasharray="1.7 .6"/>
<g fill="none" stroke="#009600" stroke-width=".18">
<path d="M39.4 33h-5.1v21.6h41.9M44.4 33h2.6M47 38.1h-7.6v10.2M64.8 33h5v1.3h3.9M64.8 38.1h8.9M71.1 38.1v20.3M100.3 35.6h-2.5v15.2h25.4v6.4h6.3M107.9 30.5v-2.6h-12.7v6.4h-6.3M115.6 35.6h13.9M118.1 35.6v5h-2.5M137.2 35.6h22.8M141 35.6v1.2"/>
<path d="M146 30.5v12.7M170.2 35.6h13.9M175.3 35.6v35.5M215.9 39.4v3.8M221 39.4v2.5h5.1M226.1 39.4h-16.6v19h36.9v11.5M241.3 39.4h10.2M245.1 39.4v1.2M39.4 43.2h1.2M45.7 43.2h1.3M73.7 41.9h-3.9v1.3h-5M81.3 59.7v10.2"/>
<path d="M86.4 54.6h8.8v15.3h11.5v30.4M88.9 41.9h6.3v6.4h12.7v-2.6M97.8 40.6h2.5M137.2 57.2h22.8M141 57.2v1.2M146 48.3v13.9M165.1 40.6v1.3M170.2 57.2h2.5v11.4h-8.9v34.3h19.1M71.1 63.5v3.8h10.2M165.1 62.2v1.3M175.3 67.3h7.6M179.1 67.3v2.6h3.8"/>
<path d="M182.9 77.5h-3.8v5.1M200.7 74.9h2.5v10.2M200.7 72.4h6.3v2.5h12.7M200.7 77.5h2.5M200.7 67.3h34.2M209.5 72.4v2.5M219.7 67.3v1.3M219.7 73.7v3.8M228.6 67.3v5.1M240 67.3h11.5M29.2 90.2h15.2M29.2 82.6h15.2"/>
<path d="M29.2 85.1h15.2M29.2 87.6h15.2M31.7 95.3h12.7M31.7 92.7h12.7M57.1 90.2h11.5M57.1 82.6h14M57.1 85.1h14M57.1 95.3h54.7M57.1 87.6h11.5M85.1 92.7v47h-30.5M85.1 85.1v2.5M91.4 95.3v3.8"/>
<path d="M95.2 85.1v2.5M95.2 92.7v2.6M101.6 85.1h-20.3v7.6h-24.2M106.7 97.8h5.1M127 95.3h5.1M129.5 95.3v5M163.8 88.9h2.6M246.4 99.1v6.3M48.3 113v5.1h12.7M50.8 113v7.7h10.2M53.3 104.1h-2.5v3.9M53.3 101.6h-5v6.4"/>
<path d="M119.4 105.4v3.8M175.3 102.9v3.8M180.3 102.9v2.5h2.6M182.9 113h-3.8v5.1M200.7 108h6.3v2.5h12.7M200.7 102.9h34.2M200.7 110.5h2.5v10.2M200.7 113h2.5M209.5 108v2.5M219.7 102.9v1.2M219.7 109.2v3.8M228.6 102.9v5.1"/>
<path d="M240 102.9h10.2M68.6 139.7v27.9h11.4v-5M54.6 152.4h2.5v2.5h-2.5M54.6 157.5h2.5v2.5h-2.5M54.6 144.8h8.9v25.4M54.6 147.3h6.4v22.9M57.1 153.7h14l1.3 1.2h2.5M74.9 157.5h-2.5l-1.3 1.3h-14M85.1 154.9h12.7M85.1 157.5h12.7M102.9 154.9h11.4M102.9 157.5h11.4"/>
<path d="M162.6 144.8h15.2M162.6 149.9h15.2M162.6 147.3h15.2M162.6 142.2h15.2M209.5 144.8h15.3M209.5 149.9h15.3M209.5 147.3h15.3M209.5 142.2h15.3M61 175.3v5h2.5v-5M62.2 180.3v1.3"/>
</g>
<path d="M54 167l1.2 1.2M54 169.6l1.2 1.2M55.2 167l-1.2 1.2M55.2 169.6l-1.2 1.2" fill="none" stroke="#000084" stroke-width=".18"/>
<g fill="#009600" stroke="#009600" stroke-width=".18">
<circle cx="62.2" cy="180.3" r=".46"/>
<circle cx="57.1" cy="153.7" r=".46"/>
<circle cx="68.6" cy="139.7" r=".46"/>
<circle cx="80" cy="167.6" r=".46"/>
<circle cx="57.1" cy="158.8" r=".46"/>
<circle cx="118.1" cy="35.6" r=".46"/>
<circle cx="146" cy="35.6" r=".46"/>
<circle cx="141" cy="35.6" r=".46"/>
<circle cx="39.4" cy="43.2" r=".46"/>
<circle cx="106.7" cy="95.3" r=".46"/>
<circle cx="106.7" cy="97.8" r=".46"/>
<circle cx="95.2" cy="95.3" r=".46"/>
<circle cx="85.1" cy="95.3" r=".46"/>
<circle cx="91.4" cy="95.3" r=".46"/>
<circle cx="71.1" cy="38.1" r=".46"/>
<circle cx="71.1" cy="54.6" r=".46"/>
<circle cx="97.8" cy="40.6" r=".46"/>
<circle cx="81.3" cy="67.3" r=".46"/>
<circle cx="141" cy="57.2" r=".46"/>
<circle cx="146" cy="57.2" r=".46"/>
<circle cx="95.2" cy="85.1" r=".46"/>
<circle cx="85.1" cy="85.1" r=".46"/>
<circle cx="221" cy="39.4" r=".46"/>
<circle cx="215.9" cy="39.4" r=".46"/>
<circle cx="209.5" cy="74.9" r=".46"/>
<circle cx="203.2" cy="77.5" r=".46"/>
<circle cx="219.7" cy="67.3" r=".46"/>
<circle cx="175.3" cy="67.3" r=".46"/>
<circle cx="179.1" cy="67.3" r=".46"/>
<circle cx="175.3" cy="35.6" r=".46"/>
<circle cx="246.4" cy="102.9" r=".46"/>
<circle cx="219.7" cy="110.5" r=".46"/>
<circle cx="219.7" cy="102.9" r=".46"/>
<circle cx="209.5" cy="110.5" r=".46"/>
<circle cx="228.6" cy="102.9" r=".46"/>
<circle cx="163.8" cy="88.9" r=".46"/>
<circle cx="175.3" cy="102.9" r=".46"/>
<circle cx="180.3" cy="102.9" r=".46"/>
<circle cx="203.2" cy="113" r=".46"/>
<circle cx="129.5" cy="95.3" r=".46"/>
<circle cx="219.7" cy="74.9" r=".46"/>
<circle cx="228.6" cy="67.3" r=".46"/>
<circle cx="245.1" cy="39.4" r=".46"/>
<circle cx="246.4" cy="67.3" r=".46"/>
</g>
<text font-size="2.8" fill="#840000" x="178" y="190.9">Title:</text>
<g font-size="2.1" fill="#0000c2">
<text x="82.3" y="59.9">EMI FILTER</text>
<text x="162.6" y="156.7">ESD PROTECTION</text>
<text x="209.5" y="156.2">ESD PROTECTION</text>
<text x="81.8" y="166.4">ESD PROTECTION</text>
</g>
<g font-size="2.1" fill="#840000">
<text x="178" y="184">Sheet:</text>
<text x="186.2" y="184">/Power</text>
<text x="195.7" y="184">and</text>
<text x="201.1" y="184">Interface/</text>
<text x="178" y="186.7">File:</text>
<text x="184.1" y="186.7">power&amp;interface.kicad_sch</text>
<text x="178" y="196.9">KiCad</text>
<text x="178" y="194.1">Size:</text>
<text x="184.7" y="194.1">A4</text>
<text x="185.7" y="196.9">E.D.A.</text>
<text x="193.3" y="196.9">8.0.6</text>
<text x="200" y="194.1">Date:</text>
<text x="207" y="194.1">2025-01-10</text>
<text x="263" y="194.3">Rev:</text>
<text x="263" y="196.9">Id:</text>
<text x="267.1" y="196.9">4/6</text>
</g>
<g font-size="1.8" fill="#840000">
<text x="35" y="11.9">1</text>
<text x="85" y="11.9">2</text>
<text x="135" y="11.9">3</text>
<text x="185" y="11.9">4</text>
<text x="235" y="11.9">5</text>
<text x="285" y="11.9">6</text>
<text x="10.3" y="35.9">A</text>
<text x="285.3" y="35.9">A</text>
<text x="10.3" y="85.9">B</text>
<text x="285.3" y="85.9">B</text>
<text x="10.3" y="135.9">C</text>
<text x="285.3" y="135.9">C</text>
<text x="185.2" y="154.4" transform="rotate(-90 185.2 154.4)">2</text>
<text x="10.3" y="185.9">D</text>
<text x="285.3" y="185.9">D</text>
<text x="35" y="199.9">1</text>
<text x="85" y="199.9">2</text>
<text x="135" y="199.9">3</text>
<text x="185" y="199.9">4</text>
<text x="235" y="199.9">5</text>
<text x="285" y="199.9">6</text>
</g>
<g font-size="1.8" fill="#006464">
<text x="78.7" y="19.9">C431</text>
<text x="79.4" y="22.5">1nF</text>
<text x="144" y="22.5">GND</text>
<text x="38.1" y="28.8">R408</text>
<text x="50.9" y="28.8">VPS8504B</text>
<text x="53.3" y="26.3">U401</text>
<text x="69.6" y="26.3">GNDS</text>
<text x="86.9" y="26.3">GND</text>
<text x="138.7" y="28">C409</text>
<text x="39.5" y="31.3">10k</text>
<text x="50" y="33.9">EN</text>
<text x="58" y="33.9">VD1</text>
<text x="74.5" y="32.6">VPT85BB-01A</text>
<text x="78.7" y="30.1">U402</text>
<text x="100.3" y="31.3">BAV99</text>
<text x="101.6" y="33.9">D1</text>
<text x="130.8" y="33.9">22uH</text>
<text x="130.9" y="31.3">L401</text>
<text x="138.7" y="30.1">4.7nF</text>
<text x="158.8" y="32.6">NFM21PC105</text>
<text x="162.5" y="30.1">C408</text>
<text x="225.8" y="35.2">LP5907MFX-3.3</text>
<text x="231.1" y="32.6">U408</text>
<text x="50" y="39">GND</text>
<text x="58.5" y="39">VIN</text>
<text x="92" y="39">GND</text>
<text x="133.4" y="39.6">C412</text>
<text x="188" y="36.4">+9VA</text>
<text x="229.1" y="40.2">IN</text>
<text x="234.4" y="40.2">OUT</text>
<text x="255.3" y="40.2">VDD</text>
<text x="40.6" y="46.6">R401</text>
<text x="50" y="44">CLK</text>
<text x="58" y="44">VD2</text>
<text x="100.3" y="44">BAV99</text>
<text x="103.1" y="46.3">D4</text>
<text x="134" y="42.1">4.7uF</text>
<text x="138.9" y="47.9">GND</text>
<text x="148.6" y="45.3">C407</text>
<text x="148.6" y="47.9">4.7nF</text>
<text x="166.9" y="44">GND</text>
<text x="218.4" y="46">C419</text>
<text x="229.1" y="42.8">EN</text>
<text x="234.5" y="46.5" transform="rotate(-90 234.5 46.5)">GND</text>
<text x="247.7" y="43.4">C426</text>
<text x="247.7" y="46">2.2uF</text>
<text x="43.3" y="49.1">1k</text>
<text x="74.9" y="52.7">NFM21PC105</text>
<text x="78.7" y="50.6">C402</text>
<text x="130.9" y="52.9">L402</text>
<text x="163.2" y="51.7">C15</text>
<text x="213.9" y="52.9">GND</text>
<text x="218.4" y="48.5">2.2uF</text>
<text x="243.1" y="51.7">GND</text>
<text x="36.7" y="54.2">GNDS</text>
<text x="130.8" y="55.5">22uH</text>
<text x="158.8" y="54.2">NFM21PC105</text>
<text x="231.6" y="55.5">GND</text>
<text x="73.7" y="60.6">C401</text>
<text x="73.7" y="63.1">10uF</text>
<text x="134" y="63.7">4.7uF</text>
<text x="134.9" y="61.6">C16</text>
<text x="148.3" y="64.9">C414</text>
<text x="166.9" y="65.6">GND</text>
<text x="186.4" y="64.4">TPS7A4901</text>
<text x="189.2" y="61.8">U405</text>
<text x="138.9" y="69.4">GND</text>
<text x="144" y="72">GND</text>
<text x="148.2" y="66.9">4.7nF</text>
<text x="185.9" y="70.7">EN</text>
<text x="185.9" y="68.2">IN</text>
<text x="193.8" y="68.2">OUT</text>
<text x="212.1" y="70.1">C421</text>
<text x="212.1" y="72">10nF</text>
<text x="221" y="70.7">R406</text>
<text x="234.9" y="70.7">600R</text>
<text x="248.9" y="72">C429</text>
<text x="255.3" y="68.2">VAA</text>
<text x="48.4" y="77.1">J402</text>
<text x="78.6" y="75.8">GNDS</text>
<text x="177.8" y="73.9">C415</text>
<text x="177.8" y="76.4">4.7uF</text>
<text x="195" y="75.8">EP</text>
<text x="195.1" y="73.3">FB</text>
<text x="221" y="73.3">360k</text>
<text x="231.1" y="75.2">C424</text>
<text x="231.1" y="77.1">4.7uF</text>
<text x="234.4" y="73.3">FB401</text>
<text x="248.5" y="74.5">2.2uF</text>
<text x="45.9" y="79.6">PMOD_EXT</text>
<text x="99.6" y="83.4">GNDS</text>
<text x="173.2" y="82.1">GND</text>
<text x="185.9" y="78.3">NR/SS</text>
<text x="193.5" y="78.3">GND</text>
<text x="221" y="79.6">R407</text>
<text x="221" y="82.1">100k</text>
<text x="226.6" y="83.4">GND</text>
<text x="244.3" y="80.9">GND</text>
<text x="116.8" y="88.5">U407</text>
<text x="170.2" y="89.8">-9VA</text>
<text x="181.6" y="84.7">C417</text>
<text x="181.6" y="87.2">22nF</text>
<text x="217.7" y="88.5">GND</text>
<text x="244.3" y="89.8">GND</text>
<text x="86.6" y="90.8">C403</text>
<text x="86.6" y="92.6">10uF</text>
<text x="96.8" y="90.8">C405</text>
<text x="96.8" y="92.6">10uF</text>
<text x="111.5" y="91">LP5907MFX-3.3</text>
<text x="177" y="93.6">GND</text>
<text x="201.2" y="91">GND</text>
<text x="114.8" y="96.1">IN</text>
<text x="114.8" y="98.7">EN</text>
<text x="120.1" y="96.1">OUT</text>
<text x="135.9" y="96.1">VCC</text>
<text x="186.4" y="99.9">TPS7A3001</text>
<text x="190.4" y="97.4">U1</text>
<text x="234.9" y="101.2">600R</text>
<text x="235.6" y="98.7">FB1</text>
<text x="247.7" y="96.1">R411</text>
<text x="247.7" y="98.7">4.7k</text>
<text x="93.7" y="102.7">SMAJ6.0CA</text>
<text x="93.7" y="104.7">D402</text>
<text x="109.2" y="103.1">C420</text>
<text x="109.2" y="105.6">2.2uF</text>
<text x="120.2" y="102.4" transform="rotate(-90 120.2 102.4)">GND</text>
<text x="132.1" y="103.1">C423</text>
<text x="132.1" y="105.6">2.2uF</text>
<text x="185.9" y="106.3">EN</text>
<text x="185.9" y="103.7">IN</text>
<text x="193.8" y="103.7">OUT</text>
<text x="212.1" y="105.6">C3</text>
<text x="212.1" y="107.5">10nF</text>
<text x="221" y="106.3">R1</text>
<text x="254" y="103.7">VSS</text>
<text x="44.8" y="113.6" transform="rotate(-90 44.8 113.6)">R404</text>
<text x="46.8" y="113.6" transform="rotate(-90 46.8 113.6)">100R</text>
<text x="53.9" y="113.6" transform="rotate(-90 53.9 113.6)">100R</text>
<text x="56" y="113.6" transform="rotate(-90 56 113.6)">R405</text>
<text x="88.8" y="112.6">GNDS</text>
<text x="104" y="111.4">GNDS</text>
<text x="126.9" y="111.4">GNDS</text>
<text x="177.8" y="109.5">C1</text>
<text x="177.8" y="112">4.7uF</text>
<text x="185.9" y="113.9">NR/SS</text>
<text x="193.5" y="113.9">GND</text>
<text x="195" y="111.4">EP</text>
<text x="195.1" y="108.8">FB</text>
<text x="221" y="108.8">330k</text>
<text x="231.1" y="110.7">C4</text>
<text x="231.1" y="112.6">4.7uF</text>
<text x="248.9" y="108.2">C5</text>
<text x="248.9" y="110.7">2.2uF</text>
<text x="116.7" y="115.2">GNDS</text>
<text x="173.2" y="117.7">GND</text>
<text x="221" y="115.2">R2</text>
<text x="221" y="117.7">100k</text>
<text x="226.6" y="119">GND</text>
<text x="244.3" y="116.4">GND</text>
<text x="181.6" y="120.2">C2</text>
<text x="181.6" y="122.8">22nF</text>
<text x="201.2" y="125.6">GND</text>
<text x="217.7" y="124.1">GND</text>
<text x="27.7" y="136.5">USB_C_Receptacle_USB2.0</text>
<text x="183.5" y="132.9">VCC</text>
<text x="230.5" y="132.9">VCC</text>
<text x="23.3" y="139">J403</text>
<text x="43.4" y="140.6">VBUS</text>
<text x="44.6" y="145.6">CC1</text>
<text x="44.6" y="148.2">CC2</text>
<text x="77.4" y="145.6">GNDS</text>
<text x="81.4" y="149.2">USBLC6-2SC6</text>
<text x="191.8" y="145.6">U403</text>
<text x="191.8" y="148.2">SRV05-4</text>
<text x="238.8" y="148.2">USBLC6-4SC6</text>
<text x="238.8" y="145.6">U410</text>
<text x="45.5" y="153.3">D-</text>
<text x="45.5" y="155.8">D-</text>
<text x="81.5" y="151.5">U406</text>
<text x="98.3" y="151.5">R410</text>
<text x="98.3" y="153.5">22R</text>
<text x="45.5" y="158.3">D+</text>
<text x="45.5" y="160.9">D+</text>
<text x="98.5" y="160.6">22R</text>
<text x="182.8" y="160.9">GNDS</text>
<text x="229.8" y="160.9">GNDS</text>
<text x="97.3" y="162.7">R409</text>
<text x="32.6" y="171.7" transform="rotate(-90 32.6 171.7)">SHIELD</text>
<text x="40.2" y="171.7" transform="rotate(-90 40.2 171.7)">GND</text>
<text x="43.3" y="168.5">SBU1</text>
<text x="43.3" y="171">SBU2</text>
<text x="54.6" y="173.6">R402</text>
<text x="64.8" y="173.6">R403</text>
<text x="64.8" y="171">5.1k</text>
<text x="82.6" y="170.4">C410</text>
<text x="82.6" y="172.3">0.1uF</text>
<text x="55.4" y="176.1">5.1k</text>
<text x="77.4" y="178.7">GNDS</text>
<text x="29.1" y="183.7">GNDS</text>
<text x="36.7" y="183.7">GNDS</text>
<text x="59.6" y="187.6">GNDS</text>
</g>
<g font-size="1.8" fill="#a90000">
<text x="47.6" y="32.8">1</text>
<text x="62.8" y="32.8">6</text>
<text x="74.2" y="34">1</text>
<text x="86.9" y="34">6</text>
<text x="100.9" y="35.3">1</text>
<text x="107.7" y="32.5" transform="rotate(-90 107.7 32.5)">3</text>
<text x="113.6" y="35.3">2</text>
<text x="160.6" y="35.3">1</text>
<text x="168.2" y="35.3">3</text>
<text x="47.6" y="37.8">2</text>
<text x="62.8" y="37.8">5</text>
<text x="74.2" y="37.8">2</text>
<text x="74.2" y="41.7">3</text>
<text x="86.9" y="41.7">4</text>
<text x="86.9" y="37.8">5</text>
<text x="100.9" y="40.4">1</text>
<text x="113.6" y="40.4">2</text>
<text x="164.8" y="40.1" transform="rotate(-90 164.8 40.1)">2</text>
<text x="226.6" y="39.1">1</text>
<text x="226.6" y="41.7">3</text>
<text x="239.3" y="39.1">5</text>
<text x="47.6" y="42.9">3</text>
<text x="62.8" y="42.9">4</text>
<text x="107.7" y="45.2" transform="rotate(-90 107.7 45.2)">3</text>
<text x="233.4" y="49" transform="rotate(-90 233.4 49)">2</text>
<text x="76.8" y="54.4">3</text>
<text x="81" y="59.1" transform="rotate(-90 81 59.1)">2</text>
<text x="84.4" y="54.4">1</text>
<text x="160.6" y="56.9">1</text>
<text x="168.2" y="56.9">3</text>
<text x="164.8" y="61.7" transform="rotate(-90 164.8 61.7)">2</text>
<text x="183.4" y="69.6">5</text>
<text x="183.4" y="67.1">8</text>
<text x="198.7" y="67.1">1</text>
<text x="183.4" y="77.2">6</text>
<text x="198.7" y="72.1">2</text>
<text x="198.7" y="77.2">4</text>
<text x="198.7" y="74.7">9</text>
<text x="45.6" y="82.3">1</text>
<text x="54.5" y="82.3">7</text>
<text x="45.6" y="84.8">2</text>
<text x="45.6" y="87.4">3</text>
<text x="45.6" y="89.9">4</text>
<text x="53.9" y="89.9">10</text>
<text x="54.5" y="84.8">8</text>
<text x="54.5" y="87.4">9</text>
<text x="45.6" y="92.5">5</text>
<text x="45.6" y="95">6</text>
<text x="53.9" y="92.5">11</text>
<text x="53.9" y="95">12</text>
<text x="112.3" y="95">1</text>
<text x="125" y="95">5</text>
<text x="112.3" y="97.5">3</text>
<text x="119.1" y="104.8" transform="rotate(-90 119.1 104.8)">2</text>
<text x="183.4" y="105.2">5</text>
<text x="183.4" y="102.6">8</text>
<text x="198.7" y="102.6">1</text>
<text x="198.7" y="107.7">2</text>
<text x="183.4" y="112.8">6</text>
<text x="198.7" y="112.8">4</text>
<text x="198.7" y="110.2">9</text>
<text x="50.8" y="139.4">A4</text>
<text x="178.4" y="142">1</text>
<text x="185.2" y="139.1" transform="rotate(-90 185.2 139.1)">5</text>
<text x="225.4" y="142">1</text>
<text x="232.2" y="139.1" transform="rotate(-90 232.2 139.1)">5</text>
<text x="50.7" y="147.1">B5</text>
<text x="50.8" y="144.5">A5</text>
<text x="178.4" y="144.5">3</text>
<text x="178.4" y="147.1">4</text>
<text x="178.4" y="149.6">6</text>
<text x="225.4" y="144.5">3</text>
<text x="225.4" y="147.1">4</text>
<text x="225.4" y="149.6">6</text>
<text x="50.7" y="154.7">B7</text>
<text x="50.8" y="152.1">A7</text>
<text x="75.5" y="154.7">4</text>
<text x="79.8" y="151.8" transform="rotate(-90 79.8 151.8)">2</text>
<text x="83.1" y="154.7">3</text>
<text x="232.2" y="154.4" transform="rotate(-90 232.2 154.4)">2</text>
<text x="50.7" y="159.8">B6</text>
<text x="50.8" y="157.2">A6</text>
<text x="75.5" y="157.2">6</text>
<text x="79.8" y="162" transform="rotate(-90 79.8 162)">5</text>
<text x="83.1" y="157.2">1</text>
<text x="50.8" y="167.4">A8</text>
<text x="50.7" y="169.9">B8</text>
<text x="31.5" y="176.6" transform="rotate(-90 31.5 176.6)">S1</text>
<text x="39.1" y="176.5" transform="rotate(-90 39.1 176.5)">A1</text>
</g>
<g font-size="1.8" fill="#0f0f0f">
<text x="71.1" y="46.6">POWERLINE</text>
<text x="31.7" y="82.2">SPI_SL_CS</text>
<text x="59.7" y="82.2">SYNC</text>
<text x="31.7" y="89.8">SPI_SL_SCLK</text>
<text x="31.7" y="84.7">SPI_SL_MOSI</text>
<text x="31.7" y="87.3">SPI_SL_MISO</text>
<text x="60.1" y="84.7">RESET</text>
<text x="60.3" y="87.3">UART_RX</text>
<text x="60.6" y="89.8">UART_TX</text>
<text x="31.7" y="94.9">ISO_VCC</text>
<text x="31.7" y="92.4">GNDS</text>
<text x="60.6" y="94.9">ISO_VCC</text>
<text x="63.3" y="92.4">GNDS</text>
<text x="53.3" y="101.3">UART_TX</text>
<text x="53.3" y="103.8">UART_RX</text>
<text x="162.6" y="141.9">SYNC</text>
<text x="209.5" y="141.9">SPI_SL_SCLK</text>
<text x="162.6" y="144.4">SPI_SL_CS</text>
<text x="162.6" y="147">SPI_SL_MOSI</text>
<text x="162.6" y="149.5">RESET</text>
<text x="209.5" y="149.5">SPI_SL_MISO</text>
<text x="209.5" y="147">UART_RX</text>
<text x="209.5" y="144.4">UART_TX</text>
</g>
<g font-size="1.8" fill="#009600">
<text x="209.5" y="67">+5V_REG</text>
<text x="209.5" y="102.5">-5V_REG</text>
</g>
<g font-size="1.8" fill="#725600">
<text x="17.8" y="83.4">SPI_SL_CS</text>
<text x="72.6" y="83.4">SYNC</text>
<text x="15.7" y="86">SPI_SL_MOSI</text>
<text x="15.7" y="88.5">SPI_SL_MISO</text>
<text x="72.6" y="86">RESET</text>
<text x="15.5" y="91">SPI_SL_SCLK</text>
<text x="62.4" y="119">USART_RXD</text>
<text x="62.4" y="121.5">USART_TXD</text>
<text x="115.8" y="155.8">USB_DM</text>
<text x="115.8" y="158.3">USB_DP</text>
</g>
<g font-size="1.8" fill="#0000c2">
<text x="209.5" y="91.7">R2</text>
<text x="209.5" y="93.7">R1=R2(V_{out}/V_{REF}-1)</text>
<text x="209.5" y="95.8">V_{out}</text>
<text x="213.2" y="91.7">&lt;</text>
<text x="214.2" y="95.8">set</text>
<text x="215.9" y="91.7">242.4k</text>
<text x="218.2" y="95.8">to</text>
</g>
</svg>
